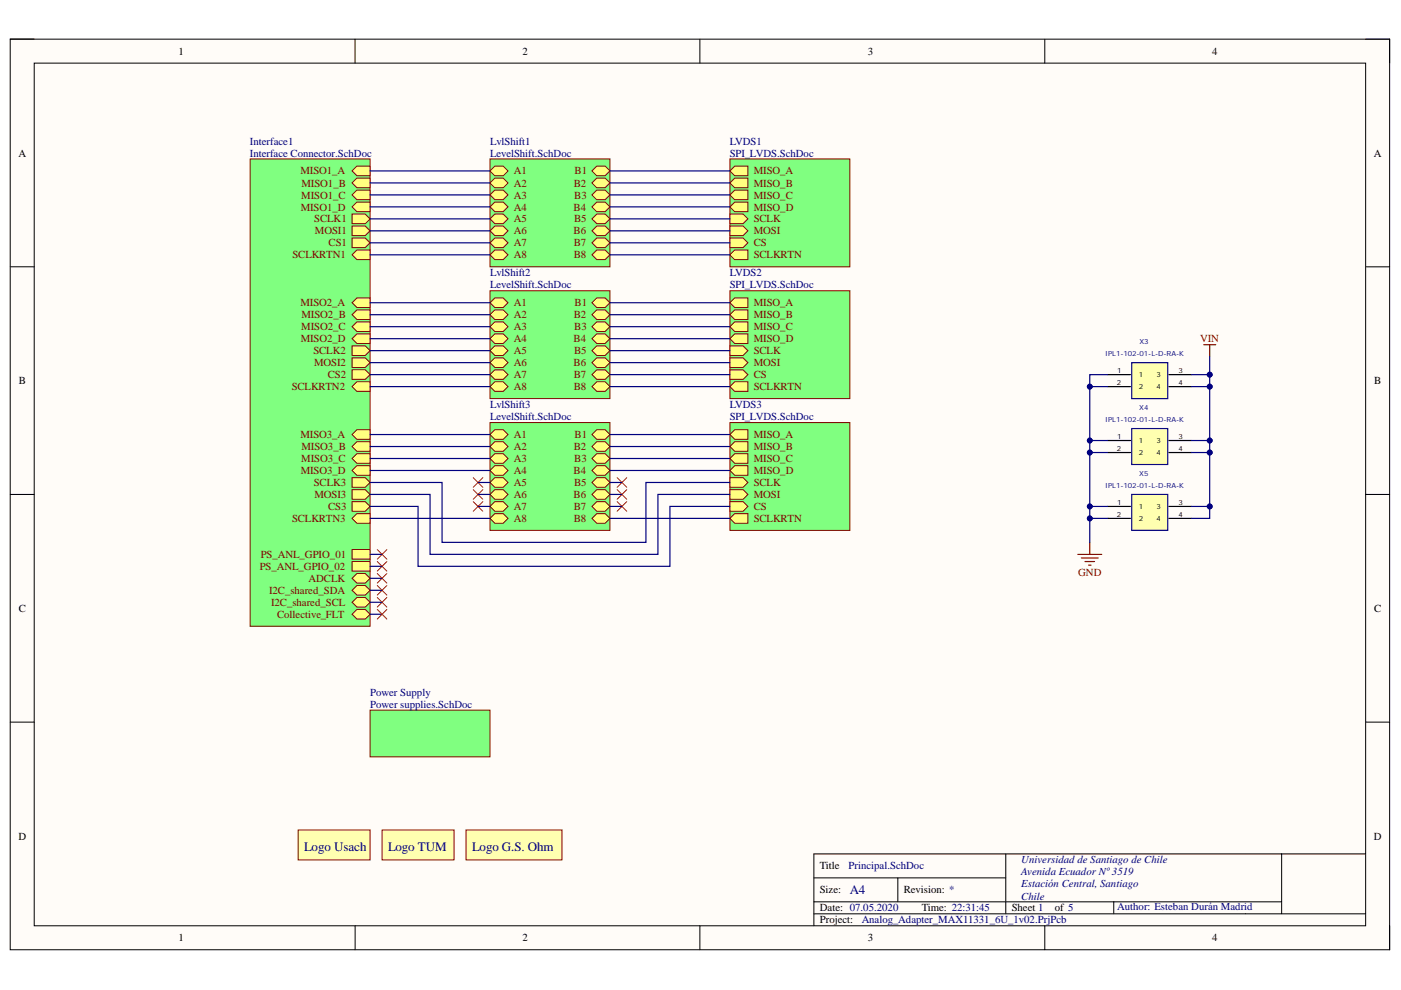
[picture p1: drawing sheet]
<svg xmlns="http://www.w3.org/2000/svg" width="297mm" height="210mm" viewBox="0 0 297 210" stroke-linecap="round" stroke-linejoin="round" font-family="sans-serif">
<path d="M2.2 8.3h292.4v193.1h-292.4z" fill-rule="evenodd" fill="#fffcf8"/>
<path d="M2.2 8.3h292.4v193.1h-292.4z" fill="none" stroke="#000" stroke-width=".21"/>
<path d="M7.3 13.4h282.2v182.9h-282.2z" fill-rule="evenodd" fill="#fffcf8"/>
<g fill="none" stroke="#000" stroke-width=".21">
<path d="M2.2 8.3h5.1M7.3 13.4h282.2v182.9h-282.2zM75.3 8.3v5.1M148.4 8.3v5.1M221.5 8.3v5.1M289.5 8.3h5.1v5.1M2.2 56.6h5.1M289.5 56.6h5.1M2.2 104.8h5.1M289.5 104.8h5.1M2.2 153.1h5.1M289.5 153.1h5.1"/>
<path d="M75.3 196.3v5.1M148.4 196.3v5.1M172.6 186.1h40.6M172.6 193.8h116.9M172.6 191.2h99.1M190.4 186.1v5.1M213.2 181.1v12.7M221.5 196.3v5.1M236.1 191.2v2.6M271.7 181.1v12.7M289.5 181.1h-116.9v15.2M294.6 196.3v5.1"/>
</g>
<path d="M63.2 176h15.3v6.3h-15.3z" fill-rule="evenodd" fill="#ffffb0"/>
<path d="M63.2 176h15.3v6.3h-15.3z" fill="none" stroke="#800000" stroke-width=".21"/>
<path d="M81 176h15.3v6.3h-15.3z" fill-rule="evenodd" fill="#ffffb0"/>
<path d="M81 176h15.3v6.3h-15.3z" fill="none" stroke="#800000" stroke-width=".21"/>
<path d="M98.8 176h20.4v6.3h-20.4z" fill-rule="evenodd" fill="#ffffb0"/>
<path d="M98.8 176h20.4v6.3h-20.4z" fill="none" stroke="#800000" stroke-width=".21"/>
<path d="M78.5 150.6h25.4v9.9h-25.4z" fill-rule="evenodd" fill="#80ff80"/>
<path d="M78.5 150.6h25.4v9.9h-25.4z" fill="none" stroke="#800000" stroke-width=".21"/>
<path d="M53 33.7h25.5v99.1h-25.5z" fill-rule="evenodd" fill="#80ff80"/>
<path d="M53 33.7h25.5v99.1h-25.5z" fill="none" stroke="#800000" stroke-width=".21"/>
<path d="M74.6 66.7l1.1-1h2.8v2h-2.8z" fill-rule="evenodd" fill="#ffff80"/>
<path d="M74.6 66.7l1.1-1h2.8v2h-2.8z" fill="none" stroke="#800000" stroke-width=".21"/>
<path d="M74.6 103.8h2.8l1.1 1-1.1 1.1h-2.8z" fill-rule="evenodd" fill="#ffff80"/>
<path d="M74.6 103.8h2.8l1.1 1-1.1 1.1h-2.8z" fill="none" stroke="#800000" stroke-width=".21"/>
<path d="M74.6 45.4h2.8l1.1 1-1.1 1h-2.8z" fill-rule="evenodd" fill="#ffff80"/>
<path d="M74.6 45.4h2.8l1.1 1-1.1 1h-2.8z" fill="none" stroke="#800000" stroke-width=".21"/>
<path d="M74.6 92.1l1.1-1h2.8v2h-2.8z" fill-rule="evenodd" fill="#ffff80"/>
<path d="M74.6 92.1l1.1-1h2.8v2h-2.8z" fill="none" stroke="#800000" stroke-width=".21"/>
<path d="M74.6 73.3h2.8l1.1 1-1.1 1.1h-2.8z" fill-rule="evenodd" fill="#ffff80"/>
<path d="M74.6 73.3h2.8l1.1 1-1.1 1.1h-2.8z" fill="none" stroke="#800000" stroke-width=".21"/>
<path d="M74.6 50.5h2.8l1.1 1-1.1 1h-2.8z" fill-rule="evenodd" fill="#ffff80"/>
<path d="M74.6 50.5h2.8l1.1 1-1.1 1h-2.8z" fill="none" stroke="#800000" stroke-width=".21"/>
<path d="M74.6 36.2l1.1-1h2.8v2.1h-2.8z" fill-rule="evenodd" fill="#ffff80"/>
<path d="M74.6 36.2l1.1-1h2.8v2.1h-2.8z" fill="none" stroke="#800000" stroke-width=".21"/>
<path d="M74.6 41.3l1.1-1h2.8v2h-2.8z" fill-rule="evenodd" fill="#ffff80"/>
<path d="M74.6 41.3l1.1-1h2.8v2h-2.8z" fill="none" stroke="#800000" stroke-width=".21"/>
<path d="M74.6 69.3l1.1-1.1h2.8v2.1h-2.8z" fill-rule="evenodd" fill="#ffff80"/>
<path d="M74.6 69.3l1.1-1.1h2.8v2.1h-2.8z" fill="none" stroke="#800000" stroke-width=".21"/>
<path d="M74.6 119.1h3.9v2h-3.9z" fill-rule="evenodd" fill="#ffff80"/>
<path d="M74.6 119.1h3.9v2h-3.9z" fill="none" stroke="#800000" stroke-width=".21"/>
<path d="M74.6 47.9h2.8l1.1 1-1.1 1.1h-2.8z" fill-rule="evenodd" fill="#ffff80"/>
<path d="M74.6 47.9h2.8l1.1 1-1.1 1.1h-2.8z" fill="none" stroke="#800000" stroke-width=".21"/>
<path d="M74.6 130.2l1.1-1h1.7l1.1 1-1.1 1.1h-1.7z" fill-rule="evenodd" fill="#ffff80"/>
<path d="M74.6 130.2l1.1-1h1.7l1.1 1-1.1 1.1h-1.7z" fill="none" stroke="#800000" stroke-width=".21"/>
<path d="M74.6 82l1.1-1h2.8v2h-2.8z" fill-rule="evenodd" fill="#ffff80"/>
<path d="M74.6 82l1.1-1h2.8v2h-2.8z" fill="none" stroke="#800000" stroke-width=".21"/>
<path d="M74.6 75.9h2.8l1.1 1-1.1 1h-2.8z" fill-rule="evenodd" fill="#ffff80"/>
<path d="M74.6 75.9h2.8l1.1 1-1.1 1h-2.8z" fill="none" stroke="#800000" stroke-width=".21"/>
<path d="M74.6 109.9l1.1-1h2.8v2h-2.8z" fill-rule="evenodd" fill="#ffff80"/>
<path d="M74.6 109.9l1.1-1h2.8v2h-2.8z" fill="none" stroke="#800000" stroke-width=".21"/>
<path d="M74.6 94.7l1.1-1h2.8v2h-2.8z" fill-rule="evenodd" fill="#ffff80"/>
<path d="M74.6 94.7l1.1-1h2.8v2h-2.8z" fill="none" stroke="#800000" stroke-width=".21"/>
<path d="M74.6 78.4h2.8l1.1 1-1.1 1h-2.8z" fill-rule="evenodd" fill="#ffff80"/>
<path d="M74.6 78.4h2.8l1.1 1-1.1 1h-2.8z" fill="none" stroke="#800000" stroke-width=".21"/>
<path d="M74.6 54l1.1-1h2.8v2h-2.8z" fill-rule="evenodd" fill="#ffff80"/>
<path d="M74.6 54l1.1-1h2.8v2h-2.8z" fill="none" stroke="#800000" stroke-width=".21"/>
<path d="M74.6 122.6l1.1-1h1.7l1.1 1-1.1 1h-1.7z" fill-rule="evenodd" fill="#ffff80"/>
<path d="M74.6 122.6l1.1-1h1.7l1.1 1-1.1 1h-1.7z" fill="none" stroke="#800000" stroke-width=".21"/>
<path d="M74.6 43.9l1.1-1.1h2.8v2.1h-2.8z" fill-rule="evenodd" fill="#ffff80"/>
<path d="M74.6 43.9l1.1-1.1h2.8v2.1h-2.8z" fill="none" stroke="#800000" stroke-width=".21"/>
<path d="M74.6 106.4h2.8l1.1 1-1.1 1h-2.8z" fill-rule="evenodd" fill="#ffff80"/>
<path d="M74.6 106.4h2.8l1.1 1-1.1 1h-2.8z" fill="none" stroke="#800000" stroke-width=".21"/>
<path d="M74.6 99.8l1.1-1.1h2.8v2.1h-2.8z" fill-rule="evenodd" fill="#ffff80"/>
<path d="M74.6 99.8l1.1-1.1h2.8v2.1h-2.8z" fill="none" stroke="#800000" stroke-width=".21"/>
<path d="M74.6 97.2l1.1-1h2.8v2h-2.8z" fill-rule="evenodd" fill="#ffff80"/>
<path d="M74.6 97.2l1.1-1h2.8v2h-2.8z" fill="none" stroke="#800000" stroke-width=".21"/>
<path d="M74.6 38.8l1.1-1h2.8v2h-2.8z" fill-rule="evenodd" fill="#ffff80"/>
<path d="M74.6 38.8l1.1-1h2.8v2h-2.8z" fill="none" stroke="#800000" stroke-width=".21"/>
<path d="M74.6 64.2l1.1-1h2.8v2h-2.8z" fill-rule="evenodd" fill="#ffff80"/>
<path d="M74.6 64.2l1.1-1h2.8v2h-2.8z" fill="none" stroke="#800000" stroke-width=".21"/>
<path d="M74.6 71.8l1.1-1h2.8v2h-2.8z" fill-rule="evenodd" fill="#ffff80"/>
<path d="M74.6 71.8l1.1-1h2.8v2h-2.8z" fill="none" stroke="#800000" stroke-width=".21"/>
<path d="M74.6 125.2l1.1-1.1h1.7l1.1 1.1-1.1 1h-1.7z" fill-rule="evenodd" fill="#ffff80"/>
<path d="M74.6 125.2l1.1-1.1h1.7l1.1 1.1-1.1 1h-1.7z" fill="none" stroke="#800000" stroke-width=".21"/>
<path d="M74.6 116.5h3.9v2.1h-3.9z" fill-rule="evenodd" fill="#ffff80"/>
<path d="M74.6 116.5h3.9v2.1h-3.9z" fill="none" stroke="#800000" stroke-width=".21"/>
<path d="M74.6 101.3h2.8l1.1 1-1.1 1h-2.8z" fill-rule="evenodd" fill="#ffff80"/>
<path d="M74.6 101.3h2.8l1.1 1-1.1 1h-2.8z" fill="none" stroke="#800000" stroke-width=".21"/>
<path d="M74.6 127.7l1.1-1h1.7l1.1 1-1.1 1h-1.7z" fill-rule="evenodd" fill="#ffff80"/>
<path d="M74.6 127.7l1.1-1h1.7l1.1 1-1.1 1h-1.7z" fill="none" stroke="#800000" stroke-width=".21"/>
<path d="M103.9 33.7h25.4v22.9h-25.4z" fill-rule="evenodd" fill="#80ff80"/>
<path d="M103.9 33.7h25.4v22.9h-25.4z" fill="none" stroke="#800000" stroke-width=".21"/>
<path d="M125.5 38.8l1-1h1.8l1 1-1 1h-1.8z" fill-rule="evenodd" fill="#ffff80"/>
<path d="M125.5 38.8l1-1h1.8l1 1-1 1h-1.8z" fill="none" stroke="#800000" stroke-width=".21"/>
<path d="M125.5 43.9l1-1.1h1.8l1 1.1-1 1h-1.8z" fill-rule="evenodd" fill="#ffff80"/>
<path d="M125.5 43.9l1-1.1h1.8l1 1.1-1 1h-1.8z" fill="none" stroke="#800000" stroke-width=".21"/>
<path d="M104.9 47.9h1.8l1 1-1 1.1h-1.8l-1-1.1z" fill-rule="evenodd" fill="#ffff80"/>
<path d="M104.9 47.9h1.8l1 1-1 1.1h-1.8l-1-1.1z" fill="none" stroke="#800000" stroke-width=".21"/>
<path d="M126.5 50.5h1.8l1 1-1 1h-1.8l-1-1z" fill-rule="evenodd" fill="#ffff80"/>
<path d="M126.5 50.5h1.8l1 1-1 1h-1.8l-1-1z" fill="none" stroke="#800000" stroke-width=".21"/>
<path d="M125.5 41.3l1-1h1.8l1 1-1 1h-1.8z" fill-rule="evenodd" fill="#ffff80"/>
<path d="M125.5 41.3l1-1h1.8l1 1-1 1h-1.8z" fill="none" stroke="#800000" stroke-width=".21"/>
<path d="M103.9 38.8l1-1h1.8l1 1-1 1h-1.8z" fill-rule="evenodd" fill="#ffff80"/>
<path d="M103.9 38.8l1-1h1.8l1 1-1 1h-1.8z" fill="none" stroke="#800000" stroke-width=".21"/>
<path d="M126.5 47.9h1.8l1 1-1 1.1h-1.8l-1-1.1z" fill-rule="evenodd" fill="#ffff80"/>
<path d="M126.5 47.9h1.8l1 1-1 1.1h-1.8l-1-1.1z" fill="none" stroke="#800000" stroke-width=".21"/>
<path d="M126.5 45.4h1.8l1 1-1 1h-1.8l-1-1z" fill-rule="evenodd" fill="#ffff80"/>
<path d="M126.5 45.4h1.8l1 1-1 1h-1.8l-1-1z" fill="none" stroke="#800000" stroke-width=".21"/>
<path d="M103.9 41.3l1-1h1.8l1 1-1 1h-1.8z" fill-rule="evenodd" fill="#ffff80"/>
<path d="M103.9 41.3l1-1h1.8l1 1-1 1h-1.8z" fill="none" stroke="#800000" stroke-width=".21"/>
<path d="M103.9 36.2l1-1h1.8l1 1-1 1.1h-1.8z" fill-rule="evenodd" fill="#ffff80"/>
<path d="M103.9 36.2l1-1h1.8l1 1-1 1.1h-1.8z" fill="none" stroke="#800000" stroke-width=".21"/>
<path d="M104.9 50.5h1.8l1 1-1 1h-1.8l-1-1z" fill-rule="evenodd" fill="#ffff80"/>
<path d="M104.9 50.5h1.8l1 1-1 1h-1.8l-1-1z" fill="none" stroke="#800000" stroke-width=".21"/>
<path d="M103.9 43.9l1-1.1h1.8l1 1.1-1 1h-1.8z" fill-rule="evenodd" fill="#ffff80"/>
<path d="M103.9 43.9l1-1.1h1.8l1 1.1-1 1h-1.8z" fill="none" stroke="#800000" stroke-width=".21"/>
<path d="M126.5 53h1.8l1 1-1 1h-1.8l-1-1z" fill-rule="evenodd" fill="#ffff80"/>
<path d="M126.5 53h1.8l1 1-1 1h-1.8l-1-1z" fill="none" stroke="#800000" stroke-width=".21"/>
<path d="M104.9 53h1.8l1 1-1 1h-1.8l-1-1z" fill-rule="evenodd" fill="#ffff80"/>
<path d="M104.9 53h1.8l1 1-1 1h-1.8l-1-1z" fill="none" stroke="#800000" stroke-width=".21"/>
<path d="M104.9 45.4h1.8l1 1-1 1h-1.8l-1-1z" fill-rule="evenodd" fill="#ffff80"/>
<path d="M104.9 45.4h1.8l1 1-1 1h-1.8l-1-1z" fill="none" stroke="#800000" stroke-width=".21"/>
<path d="M125.5 36.2l1-1h1.8l1 1-1 1.1h-1.8z" fill-rule="evenodd" fill="#ffff80"/>
<path d="M125.5 36.2l1-1h1.8l1 1-1 1.1h-1.8z" fill="none" stroke="#800000" stroke-width=".21"/>
<path d="M103.9 61.6h25.4v22.9h-25.4z" fill-rule="evenodd" fill="#80ff80"/>
<path d="M103.9 61.6h25.4v22.9h-25.4z" fill="none" stroke="#800000" stroke-width=".21"/>
<path d="M125.5 66.7l1-1h1.8l1 1-1 1h-1.8z" fill-rule="evenodd" fill="#ffff80"/>
<path d="M125.5 66.7l1-1h1.8l1 1-1 1h-1.8z" fill="none" stroke="#800000" stroke-width=".21"/>
<path d="M125.5 71.8l1-1h1.8l1 1-1 1h-1.8z" fill-rule="evenodd" fill="#ffff80"/>
<path d="M125.5 71.8l1-1h1.8l1 1-1 1h-1.8z" fill="none" stroke="#800000" stroke-width=".21"/>
<path d="M103.9 76.9l1-1h1.8l1 1-1 1h-1.8z" fill-rule="evenodd" fill="#ffff80"/>
<path d="M103.9 76.9l1-1h1.8l1 1-1 1h-1.8z" fill="none" stroke="#800000" stroke-width=".21"/>
<path d="M125.5 79.4l1-1h1.8l1 1-1 1h-1.8z" fill-rule="evenodd" fill="#ffff80"/>
<path d="M125.5 79.4l1-1h1.8l1 1-1 1h-1.8z" fill="none" stroke="#800000" stroke-width=".21"/>
<path d="M125.5 69.3l1-1h1.8l1 1-1 1h-1.8z" fill-rule="evenodd" fill="#ffff80"/>
<path d="M125.5 69.3l1-1h1.8l1 1-1 1h-1.8z" fill="none" stroke="#800000" stroke-width=".21"/>
<path d="M103.9 66.7l1-1h1.8l1 1-1 1h-1.8z" fill-rule="evenodd" fill="#ffff80"/>
<path d="M103.9 66.7l1-1h1.8l1 1-1 1h-1.8z" fill="none" stroke="#800000" stroke-width=".21"/>
<path d="M125.5 76.9l1-1h1.8l1 1-1 1h-1.8z" fill-rule="evenodd" fill="#ffff80"/>
<path d="M125.5 76.9l1-1h1.8l1 1-1 1h-1.8z" fill="none" stroke="#800000" stroke-width=".21"/>
<path d="M125.5 74.3l1-1h1.8l1 1-1 1.1h-1.8z" fill-rule="evenodd" fill="#ffff80"/>
<path d="M125.5 74.3l1-1h1.8l1 1-1 1.1h-1.8z" fill="none" stroke="#800000" stroke-width=".21"/>
<path d="M103.9 69.3l1-1h1.8l1 1-1 1h-1.8z" fill-rule="evenodd" fill="#ffff80"/>
<path d="M103.9 69.3l1-1h1.8l1 1-1 1h-1.8z" fill="none" stroke="#800000" stroke-width=".21"/>
<path d="M103.9 64.2l1-1h1.8l1 1-1 1h-1.8z" fill-rule="evenodd" fill="#ffff80"/>
<path d="M103.9 64.2l1-1h1.8l1 1-1 1h-1.8z" fill="none" stroke="#800000" stroke-width=".21"/>
<path d="M103.9 79.4l1-1h1.8l1 1-1 1h-1.8z" fill-rule="evenodd" fill="#ffff80"/>
<path d="M103.9 79.4l1-1h1.8l1 1-1 1h-1.8z" fill="none" stroke="#800000" stroke-width=".21"/>
<path d="M103.9 71.8l1-1h1.8l1 1-1 1h-1.8z" fill-rule="evenodd" fill="#ffff80"/>
<path d="M103.9 71.8l1-1h1.8l1 1-1 1h-1.8z" fill="none" stroke="#800000" stroke-width=".21"/>
<path d="M125.5 82l1-1h1.8l1 1-1 1h-1.8z" fill-rule="evenodd" fill="#ffff80"/>
<path d="M125.5 82l1-1h1.8l1 1-1 1h-1.8z" fill="none" stroke="#800000" stroke-width=".21"/>
<path d="M103.9 82l1-1h1.8l1 1-1 1h-1.8z" fill-rule="evenodd" fill="#ffff80"/>
<path d="M103.9 82l1-1h1.8l1 1-1 1h-1.8z" fill="none" stroke="#800000" stroke-width=".21"/>
<path d="M103.9 74.3l1-1h1.8l1 1-1 1.1h-1.8z" fill-rule="evenodd" fill="#ffff80"/>
<path d="M103.9 74.3l1-1h1.8l1 1-1 1.1h-1.8z" fill="none" stroke="#800000" stroke-width=".21"/>
<path d="M125.5 64.2l1-1h1.8l1 1-1 1h-1.8z" fill-rule="evenodd" fill="#ffff80"/>
<path d="M125.5 64.2l1-1h1.8l1 1-1 1h-1.8z" fill="none" stroke="#800000" stroke-width=".21"/>
<path d="M103.9 89.6h25.4v22.9h-25.4z" fill-rule="evenodd" fill="#80ff80"/>
<path d="M103.9 89.6h25.4v22.9h-25.4z" fill="none" stroke="#800000" stroke-width=".21"/>
<path d="M126.5 93.7h1.8l1 1-1 1h-1.8l-1-1z" fill-rule="evenodd" fill="#ffff80"/>
<path d="M126.5 93.7h1.8l1 1-1 1h-1.8l-1-1z" fill="none" stroke="#800000" stroke-width=".21"/>
<path d="M126.5 98.7h1.8l1 1.1-1 1h-1.8l-1-1z" fill-rule="evenodd" fill="#ffff80"/>
<path d="M126.5 98.7h1.8l1 1.1-1 1h-1.8l-1-1z" fill="none" stroke="#800000" stroke-width=".21"/>
<path d="M103.9 104.8l1-1h1.8l1 1-1 1.1h-1.8z" fill-rule="evenodd" fill="#ffff80"/>
<path d="M103.9 104.8l1-1h1.8l1 1-1 1.1h-1.8z" fill="none" stroke="#800000" stroke-width=".21"/>
<path d="M125.5 107.4l1-1h1.8l1 1-1 1h-1.8z" fill-rule="evenodd" fill="#ffff80"/>
<path d="M125.5 107.4l1-1h1.8l1 1-1 1h-1.8z" fill="none" stroke="#800000" stroke-width=".21"/>
<path d="M126.5 96.2h1.8l1 1-1 1h-1.8l-1-1z" fill-rule="evenodd" fill="#ffff80"/>
<path d="M126.5 96.2h1.8l1 1-1 1h-1.8l-1-1z" fill="none" stroke="#800000" stroke-width=".21"/>
<path d="M104.9 93.7h1.8l1 1-1 1h-1.8l-1-1z" fill-rule="evenodd" fill="#ffff80"/>
<path d="M104.9 93.7h1.8l1 1-1 1h-1.8l-1-1z" fill="none" stroke="#800000" stroke-width=".21"/>
<path d="M125.5 104.8l1-1h1.8l1 1-1 1.1h-1.8z" fill-rule="evenodd" fill="#ffff80"/>
<path d="M125.5 104.8l1-1h1.8l1 1-1 1.1h-1.8z" fill="none" stroke="#800000" stroke-width=".21"/>
<path d="M126.5 101.3h1.8l1 1-1 1h-1.8l-1-1z" fill-rule="evenodd" fill="#ffff80"/>
<path d="M126.5 101.3h1.8l1 1-1 1h-1.8l-1-1z" fill="none" stroke="#800000" stroke-width=".21"/>
<path d="M104.9 96.2h1.8l1 1-1 1h-1.8l-1-1z" fill-rule="evenodd" fill="#ffff80"/>
<path d="M104.9 96.2h1.8l1 1-1 1h-1.8l-1-1z" fill="none" stroke="#800000" stroke-width=".21"/>
<path d="M104.9 91.1h1.8l1 1-1 1h-1.8l-1-1z" fill-rule="evenodd" fill="#ffff80"/>
<path d="M104.9 91.1h1.8l1 1-1 1h-1.8l-1-1z" fill="none" stroke="#800000" stroke-width=".21"/>
<path d="M103.9 107.4l1-1h1.8l1 1-1 1h-1.8z" fill-rule="evenodd" fill="#ffff80"/>
<path d="M103.9 107.4l1-1h1.8l1 1-1 1h-1.8z" fill="none" stroke="#800000" stroke-width=".21"/>
<path d="M104.9 98.7h1.8l1 1.1-1 1h-1.8l-1-1z" fill-rule="evenodd" fill="#ffff80"/>
<path d="M104.9 98.7h1.8l1 1.1-1 1h-1.8l-1-1z" fill="none" stroke="#800000" stroke-width=".21"/>
<path d="M125.5 109.9l1-1h1.8l1 1-1 1h-1.8z" fill-rule="evenodd" fill="#ffff80"/>
<path d="M125.5 109.9l1-1h1.8l1 1-1 1h-1.8z" fill="none" stroke="#800000" stroke-width=".21"/>
<path d="M103.9 109.9l1-1h1.8l1 1-1 1h-1.8z" fill-rule="evenodd" fill="#ffff80"/>
<path d="M103.9 109.9l1-1h1.8l1 1-1 1h-1.8z" fill="none" stroke="#800000" stroke-width=".21"/>
<path d="M104.9 101.3h1.8l1 1-1 1h-1.8l-1-1z" fill-rule="evenodd" fill="#ffff80"/>
<path d="M104.9 101.3h1.8l1 1-1 1h-1.8l-1-1z" fill="none" stroke="#800000" stroke-width=".21"/>
<path d="M126.5 91.1h1.8l1 1-1 1h-1.8l-1-1z" fill-rule="evenodd" fill="#ffff80"/>
<path d="M126.5 91.1h1.8l1 1-1 1h-1.8l-1-1z" fill="none" stroke="#800000" stroke-width=".21"/>
<path d="M154.8 33.7h25.4v22.9h-25.4z" fill-rule="evenodd" fill="#80ff80"/>
<path d="M154.8 33.7h25.4v22.9h-25.4z" fill="none" stroke="#800000" stroke-width=".21"/>
<path d="M155.8 53h2.8v2h-2.8l-1-1z" fill-rule="evenodd" fill="#ffff80"/>
<path d="M155.8 53h2.8v2h-2.8l-1-1z" fill="none" stroke="#800000" stroke-width=".21"/>
<path d="M154.8 47.9h2.8l1 1-1 1.1h-2.8z" fill-rule="evenodd" fill="#ffff80"/>
<path d="M154.8 47.9h2.8l1 1-1 1.1h-2.8z" fill="none" stroke="#800000" stroke-width=".21"/>
<path d="M154.8 41.3l1-1h2.8v2h-2.8z" fill-rule="evenodd" fill="#ffff80"/>
<path d="M154.8 41.3l1-1h2.8v2h-2.8z" fill="none" stroke="#800000" stroke-width=".21"/>
<path d="M154.8 36.2l1-1h2.8v2.1h-2.8z" fill-rule="evenodd" fill="#ffff80"/>
<path d="M154.8 36.2l1-1h2.8v2.1h-2.8z" fill="none" stroke="#800000" stroke-width=".21"/>
<path d="M154.8 43.9l1-1.1h2.8v2.1h-2.8z" fill-rule="evenodd" fill="#ffff80"/>
<path d="M154.8 43.9l1-1.1h2.8v2.1h-2.8z" fill="none" stroke="#800000" stroke-width=".21"/>
<path d="M154.8 38.8l1-1h2.8v2h-2.8z" fill-rule="evenodd" fill="#ffff80"/>
<path d="M154.8 38.8l1-1h2.8v2h-2.8z" fill="none" stroke="#800000" stroke-width=".21"/>
<path d="M154.8 45.4h2.8l1 1-1 1h-2.8z" fill-rule="evenodd" fill="#ffff80"/>
<path d="M154.8 45.4h2.8l1 1-1 1h-2.8z" fill="none" stroke="#800000" stroke-width=".21"/>
<path d="M154.8 50.5h2.8l1 1-1 1h-2.8z" fill-rule="evenodd" fill="#ffff80"/>
<path d="M154.8 50.5h2.8l1 1-1 1h-2.8z" fill="none" stroke="#800000" stroke-width=".21"/>
<path d="M154.8 61.6h25.4v22.9h-25.4z" fill-rule="evenodd" fill="#80ff80"/>
<path d="M154.8 61.6h25.4v22.9h-25.4z" fill="none" stroke="#800000" stroke-width=".21"/>
<path d="M154.8 82l1-1h2.8v2h-2.8z" fill-rule="evenodd" fill="#ffff80"/>
<path d="M154.8 82l1-1h2.8v2h-2.8z" fill="none" stroke="#800000" stroke-width=".21"/>
<path d="M154.8 75.9h2.8l1 1-1 1h-2.8z" fill-rule="evenodd" fill="#ffff80"/>
<path d="M154.8 75.9h2.8l1 1-1 1h-2.8z" fill="none" stroke="#800000" stroke-width=".21"/>
<path d="M154.8 69.3l1-1h2.8v2h-2.8z" fill-rule="evenodd" fill="#ffff80"/>
<path d="M154.8 69.3l1-1h2.8v2h-2.8z" fill="none" stroke="#800000" stroke-width=".21"/>
<path d="M154.8 64.2l1-1h2.8v2h-2.8z" fill-rule="evenodd" fill="#ffff80"/>
<path d="M154.8 64.2l1-1h2.8v2h-2.8z" fill="none" stroke="#800000" stroke-width=".21"/>
<path d="M154.8 71.8l1-1h2.8v2h-2.8z" fill-rule="evenodd" fill="#ffff80"/>
<path d="M154.8 71.8l1-1h2.8v2h-2.8z" fill="none" stroke="#800000" stroke-width=".21"/>
<path d="M154.8 66.7l1-1h2.8v2h-2.8z" fill-rule="evenodd" fill="#ffff80"/>
<path d="M154.8 66.7l1-1h2.8v2h-2.8z" fill="none" stroke="#800000" stroke-width=".21"/>
<path d="M154.8 73.3h2.8l1 1-1 1.1h-2.8z" fill-rule="evenodd" fill="#ffff80"/>
<path d="M154.8 73.3h2.8l1 1-1 1.1h-2.8z" fill="none" stroke="#800000" stroke-width=".21"/>
<path d="M154.8 78.4h2.8l1 1-1 1h-2.8z" fill-rule="evenodd" fill="#ffff80"/>
<path d="M154.8 78.4h2.8l1 1-1 1h-2.8z" fill="none" stroke="#800000" stroke-width=".21"/>
<path d="M154.8 89.6h25.4v22.9h-25.4z" fill-rule="evenodd" fill="#80ff80"/>
<path d="M154.8 89.6h25.4v22.9h-25.4z" fill="none" stroke="#800000" stroke-width=".21"/>
<path d="M154.8 109.9l1-1h2.8v2h-2.8z" fill-rule="evenodd" fill="#ffff80"/>
<path d="M154.8 109.9l1-1h2.8v2h-2.8z" fill="none" stroke="#800000" stroke-width=".21"/>
<path d="M154.8 103.8h2.8l1 1-1 1.1h-2.8z" fill-rule="evenodd" fill="#ffff80"/>
<path d="M154.8 103.8h2.8l1 1-1 1.1h-2.8z" fill="none" stroke="#800000" stroke-width=".21"/>
<path d="M155.8 96.2h2.8v2h-2.8l-1-1z" fill-rule="evenodd" fill="#ffff80"/>
<path d="M155.8 96.2h2.8v2h-2.8l-1-1z" fill="none" stroke="#800000" stroke-width=".21"/>
<path d="M155.8 91.1h2.8v2h-2.8l-1-1z" fill-rule="evenodd" fill="#ffff80"/>
<path d="M155.8 91.1h2.8v2h-2.8l-1-1z" fill="none" stroke="#800000" stroke-width=".21"/>
<path d="M155.8 98.7h2.8v2.1h-2.8l-1-1z" fill-rule="evenodd" fill="#ffff80"/>
<path d="M155.8 98.7h2.8v2.1h-2.8l-1-1z" fill="none" stroke="#800000" stroke-width=".21"/>
<path d="M155.8 93.7h2.8v2h-2.8l-1-1z" fill-rule="evenodd" fill="#ffff80"/>
<path d="M155.8 93.7h2.8v2h-2.8l-1-1z" fill="none" stroke="#800000" stroke-width=".21"/>
<path d="M154.8 101.3h2.8l1 1-1 1h-2.8z" fill-rule="evenodd" fill="#ffff80"/>
<path d="M154.8 101.3h2.8l1 1-1 1h-2.8z" fill="none" stroke="#800000" stroke-width=".21"/>
<path d="M154.8 106.4h2.8l1 1-1 1h-2.8z" fill-rule="evenodd" fill="#ffff80"/>
<path d="M154.8 106.4h2.8l1 1-1 1h-2.8z" fill="none" stroke="#800000" stroke-width=".21"/>
<g fill="none" stroke="#000080" stroke-width=".25">
<path d="M78.5 36.2h25.4M78.5 38.8h25.4M129.3 36.2h25.5M129.3 38.8h25.5M78.5 54h25.4M78.5 51.5h25.4M78.5 48.9h25.4M78.5 46.4h25.4M78.5 43.9h25.4M78.5 41.3h25.4M129.3 54h25.5M129.3 51.5h25.5"/>
<path d="M129.3 48.9h25.5M129.3 46.4h25.5M129.3 43.9h25.5M129.3 41.3h25.5M78.5 64.2h25.4M78.5 79.4h25.4M78.5 76.9h25.4M78.5 74.3h25.4M78.5 71.8h25.4M78.5 69.3h25.4M78.5 66.7h25.4M129.3 64.2h25.5"/>
<path d="M129.3 79.4h25.5M129.3 76.9h25.5M129.3 74.3h25.5M129.3 71.8h25.5M129.3 69.3h25.5M129.3 66.7h25.5M78.5 82h25.4M78.5 92.1h25.4M78.5 99.8h25.4M78.5 97.2h25.4M78.5 94.7h25.4M129.3 82h25.5"/>
<path d="M129.3 92.1h25.5M129.3 99.8h25.5M129.3 97.2h25.5M129.3 94.7h25.5M78.5 102.3h15.2v12.7h43.3v-12.7h17.8M78.5 104.8h12.7v12.7h48.3v-12.7h15.3M78.5 107.4h10.1v12.7h53.4v-12.7h12.8M78.5 117.5h2.5M78.5 109.9h25.4M101.3 107.4h2.6M101.3 104.8h2.6M101.3 102.3h2.6"/>
<path d="M129.3 107.4h2.6M129.3 104.8h2.6M129.3 102.3h2.6M129.3 109.9h25.5M78.5 130.2h2.5M78.5 127.7h2.5M78.5 125.2h2.5M78.5 122.6h2.5M78.5 120.1h2.5"/>
</g>
<g fill="none" stroke="#f00" stroke-width=".21">
<path d="M80 119.1l2 2M80 116.5l2 2.1M82 119.1l-2 2M82 116.5l-2 2.1M100.3 101.3l2.1 2M100.3 103.8l2.1 2.1M100.3 106.4l2.1 2M102.4 101.3l-2.1 2M102.4 103.8l-2.1 2.1M102.4 106.4l-2.1 2M130.8 106.4l2.1 2M130.8 103.8l2.1 2.1"/>
<path d="M130.8 101.3l2.1 2M132.9 106.4l-2.1 2M132.9 103.8l-2.1 2.1M132.9 101.3l-2.1 2M80 129.2l2 2.1M80 126.7l2 2M80 124.1l2 2.1M80 121.6l2 2M82 129.2l-2 2.1M82 126.7l-2 2M82 124.1l-2 2.1M82 121.6l-2 2"/>
</g>
<path d="M239.9 76.9h7.7v7.6h-7.7z" fill-rule="evenodd" fill="#ffffb0"/>
<path d="M239.9 76.9h7.7v7.6h-7.7z" fill="none" stroke="#0c0087" stroke-width=".25"/>
<path d="M234.9 79.4h4.8M247.8 79.4h4.9M234.9 82h4.8M247.8 82h4.9" fill="none" stroke="#000" stroke-width=".25"/>
<path d="M239.9 90.9h7.7v7.6h-7.7z" fill-rule="evenodd" fill="#ffffb0"/>
<path d="M239.9 90.9h7.7v7.6h-7.7z" fill="none" stroke="#0c0087" stroke-width=".25"/>
<path d="M234.9 93.4h4.8M234.9 95.9h4.8M247.8 93.4h4.9M247.8 95.9h4.9" fill="none" stroke="#000" stroke-width=".25"/>
<path d="M239.9 104.8h7.7v7.7h-7.7z" fill-rule="evenodd" fill="#ffffb0"/>
<path d="M239.9 104.8h7.7v7.7h-7.7z" fill="none" stroke="#0c0087" stroke-width=".25"/>
<path d="M234.9 107.4h4.8M234.9 109.9h4.8M247.8 107.4h4.9M247.8 109.9h4.9" fill="none" stroke="#000" stroke-width=".25"/>
<path d="M255.2 73.1h2.6M256.5 73.1v2.5M228.5 117.5h5.1M229.3 118.3h3.5M230 119.1h2.1M230.8 119.8h.5M231.1 115v2.5" fill="none" stroke="#800000" stroke-width=".25"/>
<path d="M234.9 79.4h-3.8v35.6" fill="none" stroke="#000080" stroke-width=".25"/>
<circle cx="231" cy="82" r=".51" fill="#000080"/>
<circle cx="231" cy="82" r=".51" fill="none" stroke="#000080" stroke-width=".21"/>
<circle cx="231" cy="93.4" r=".51" fill="#000080"/>
<circle cx="231" cy="93.4" r=".51" fill="none" stroke="#000080" stroke-width=".21"/>
<circle cx="231" cy="95.9" r=".51" fill="#000080"/>
<circle cx="231" cy="95.9" r=".51" fill="none" stroke="#000080" stroke-width=".21"/>
<circle cx="231.1" cy="107.4" r=".51" fill="#000080"/>
<circle cx="231.1" cy="107.4" r=".51" fill="none" stroke="#000080" stroke-width=".21"/>
<circle cx="231.1" cy="109.9" r=".51" fill="#000080"/>
<circle cx="231.1" cy="109.9" r=".51" fill="none" stroke="#000080" stroke-width=".21"/>
<path d="M256.5 75.6v34.3h-3.8" fill="none" stroke="#000080" stroke-width=".25"/>
<circle cx="256.5" cy="107.4" r=".51" fill="#000080"/>
<circle cx="256.5" cy="107.4" r=".51" fill="none" stroke="#000080" stroke-width=".21"/>
<circle cx="256.5" cy="95.9" r=".51" fill="#000080"/>
<circle cx="256.5" cy="95.9" r=".51" fill="none" stroke="#000080" stroke-width=".21"/>
<circle cx="256.5" cy="93.4" r=".51" fill="#000080"/>
<circle cx="256.5" cy="93.4" r=".51" fill="none" stroke="#000080" stroke-width=".21"/>
<circle cx="256.5" cy="82" r=".51" fill="#000080"/>
<circle cx="256.5" cy="82" r=".51" fill="none" stroke="#000080" stroke-width=".21"/>
<circle cx="256.5" cy="79.4" r=".51" fill="#000080"/>
<circle cx="256.5" cy="79.4" r=".51" fill="none" stroke="#000080" stroke-width=".21"/>
<path d="M231.1 109.9h3.8" fill="none" stroke="#000080" stroke-width=".25"/>
<circle cx="231.1" cy="109.9" r=".51" fill="#000080"/>
<circle cx="231.1" cy="109.9" r=".51" fill="none" stroke="#000080" stroke-width=".21"/>
<path d="M231.1 107.4h3.8" fill="none" stroke="#000080" stroke-width=".25"/>
<circle cx="231.1" cy="107.4" r=".51" fill="#000080"/>
<circle cx="231.1" cy="107.4" r=".51" fill="none" stroke="#000080" stroke-width=".21"/>
<path d="M231.1 95.9h3.8" fill="none" stroke="#000080" stroke-width=".25"/>
<circle cx="231" cy="95.9" r=".51" fill="#000080"/>
<circle cx="231" cy="95.9" r=".51" fill="none" stroke="#000080" stroke-width=".21"/>
<path d="M231.1 93.4h3.8" fill="none" stroke="#000080" stroke-width=".25"/>
<circle cx="231" cy="93.4" r=".51" fill="#000080"/>
<circle cx="231" cy="93.4" r=".51" fill="none" stroke="#000080" stroke-width=".21"/>
<path d="M231.1 82h3.8" fill="none" stroke="#000080" stroke-width=".25"/>
<circle cx="231" cy="82" r=".51" fill="#000080"/>
<circle cx="231" cy="82" r=".51" fill="none" stroke="#000080" stroke-width=".21"/>
<path d="M252.7 79.4h3.8" fill="none" stroke="#000080" stroke-width=".25"/>
<circle cx="256.5" cy="79.4" r=".51" fill="#000080"/>
<circle cx="256.5" cy="79.4" r=".51" fill="none" stroke="#000080" stroke-width=".21"/>
<path d="M252.7 82h3.8" fill="none" stroke="#000080" stroke-width=".25"/>
<circle cx="256.5" cy="82" r=".51" fill="#000080"/>
<circle cx="256.5" cy="82" r=".51" fill="none" stroke="#000080" stroke-width=".21"/>
<path d="M252.7 93.4h3.8" fill="none" stroke="#000080" stroke-width=".25"/>
<circle cx="256.5" cy="93.4" r=".51" fill="#000080"/>
<circle cx="256.5" cy="93.4" r=".51" fill="none" stroke="#000080" stroke-width=".21"/>
<path d="M252.7 95.9h3.8" fill="none" stroke="#000080" stroke-width=".25"/>
<circle cx="256.5" cy="95.9" r=".51" fill="#000080"/>
<circle cx="256.5" cy="95.9" r=".51" fill="none" stroke="#000080" stroke-width=".21"/>
<path d="M252.7 107.4h3.8" fill="none" stroke="#000080" stroke-width=".25"/>
<circle cx="256.5" cy="107.4" r=".51" fill="#000080"/>
<circle cx="256.5" cy="107.4" r=".51" fill="none" stroke="#000080" stroke-width=".21"/>
<g font-size="2.7" fill="#000080">
<text x="64.5" y="180.5">Logo Usach</text>
<text x="82.3" y="180.5">Logo TUM</text>
<text x="100.1" y="180.5">Logo G.S. Ohm</text>
<text x="180.2" y="189.6">A4</text>
</g>
<g font-size="2.3">
<text x="37.9" y="11.6">1</text>
<text x="110.8" y="11.6">2</text>
<text x="184" y="11.6">3</text>
<text x="257" y="11.6">4</text>
<text x="3.9" y="33.2">A</text>
<text x="291.2" y="33.2">A</text>
<text x="4" y="81.4">B</text>
<text x="291.4" y="81.4">B</text>
<text x="4" y="129.7">C</text>
<text x="291.3" y="129.7">C</text>
<text x="3.9" y="178">D</text>
<text x="291.3" y="178">D</text>
<text x="173.8" y="184.3">Title</text>
<text x="173.8" y="189.4">Size:</text>
<text x="191.6" y="189.4">Revision: *</text>
<text x="173.8" y="193.3">Date: 07.05.2020</text>
<text x="173.8" y="195.8">Project:</text>
<text x="195.4" y="193.3">Time: 22:31:45</text>
<text x="214.5" y="193.3">Sheet 1</text>
<text x="223.6" y="193.3">of 5</text>
<text x="37.9" y="199.6">1</text>
<text x="110.8" y="199.6">2</text>
<text x="184" y="199.6">3</text>
<text x="257" y="199.6">4</text>
</g>
<g font-size="2.3" fill="#000080">
<text x="53" y="30.6">Interface1</text>
<text x="53" y="33.2">Interface Connector.SchDoc</text>
<text x="103.9" y="30.6">LvlShift1</text>
<text x="103.9" y="33.2">LevelShift.SchDoc</text>
<text x="154.7" y="30.6">LVDS1</text>
<text x="154.7" y="33.2">SPI_LVDS.SchDoc</text>
<text x="103.9" y="58.6">LvlShift2</text>
<text x="154.7" y="58.6">LVDS2</text>
<text x="103.9" y="61.2">LevelShift.SchDoc</text>
<text x="154.7" y="61.2">SPI_LVDS.SchDoc</text>
<text x="103.9" y="86.6">LvlShift3</text>
<text x="103.9" y="89.1">LevelShift.SchDoc</text>
<text x="154.7" y="86.6">LVDS3</text>
<text x="154.7" y="89.1">SPI_LVDS.SchDoc</text>
<text x="78.5" y="147.5">Power Supply</text>
<text x="78.5" y="150.1">Power supplies.SchDoc</text>
<text x="179.9" y="184.3">Principal.SchDoc</text>
<text x="216.5" y="185.6">Avenida Ecuador Nº 3519</text>
<text x="216.5" y="183.1">Universidad de Santiago de Chile</text>
<text x="216.5" y="188.1">Estación Central, Santiago</text>
<text x="216.5" y="190.7">Chile</text>
<text x="182.7" y="195.8">Analog_Adapter_MAX11331_6U_1v02.PrjPcb</text>
<text x="236.9" y="193">Author: Esteban Durán Madrid</text>
</g>
<g font-size="2.3" fill="#800000">
<text x="63.7" y="37">MISO1_A</text>
<text x="63.9" y="39.6">MISO1_B</text>
<text x="109" y="39.6">A2</text>
<text x="109" y="37">A1</text>
<text x="121.7" y="39.6">B2</text>
<text x="121.8" y="37">B1</text>
<text x="159.8" y="37">MISO_A</text>
<text x="159.8" y="39.6">MISO_B</text>
<text x="63.7" y="44.6">MISO1_D</text>
<text x="63.9" y="42.1">MISO1_C</text>
<text x="66.6" y="47.2">SCLK1</text>
<text x="109" y="42.1">A3</text>
<text x="109" y="44.6">A4</text>
<text x="109" y="47.2">A5</text>
<text x="121.6" y="44.6">B4</text>
<text x="121.7" y="47.2">B5</text>
<text x="121.7" y="42.1">B3</text>
<text x="159.8" y="42.1">MISO_C</text>
<text x="159.8" y="44.6">MISO_D</text>
<text x="159.8" y="47.2">SCLK</text>
<text x="66.8" y="49.7">MOSI1</text>
<text x="69.7" y="52.2">CS1</text>
<text x="109" y="49.7">A6</text>
<text x="109" y="52.2">A7</text>
<text x="121.6" y="49.7">B6</text>
<text x="121.7" y="52.2">B7</text>
<text x="159.8" y="49.7">MOSI</text>
<text x="159.8" y="52.2">CS</text>
<text x="62" y="54.8">SCLKRTN1</text>
<text x="109" y="54.8">A8</text>
<text x="121.7" y="54.8">B8</text>
<text x="159.8" y="54.8">SCLKRTN</text>
<text x="63.7" y="65">MISO2_A</text>
<text x="109" y="65">A1</text>
<text x="121.8" y="65">B1</text>
<text x="159.8" y="65">MISO_A</text>
<text x="63.9" y="70">MISO2_C</text>
<text x="63.9" y="67.5">MISO2_B</text>
<text x="109" y="67.5">A2</text>
<text x="109" y="70">A3</text>
<text x="121.7" y="67.5">B2</text>
<text x="121.7" y="70">B3</text>
<text x="159.8" y="70">MISO_C</text>
<text x="159.8" y="67.5">MISO_B</text>
<text x="63.7" y="72.6">MISO2_D</text>
<text x="66.5" y="75.1">SCLK2</text>
<text x="66.6" y="77.6">MOSI2</text>
<text x="109" y="77.6">A6</text>
<text x="109" y="72.6">A4</text>
<text x="109" y="75.1">A5</text>
<text x="121.6" y="72.6">B4</text>
<text x="121.6" y="77.6">B6</text>
<text x="121.7" y="75.1">B5</text>
<text x="159.8" y="77.6">MOSI</text>
<text x="159.8" y="72.6">MISO_D</text>
<text x="159.8" y="75.1">SCLK</text>
<text x="254.4" y="72.6">VIN</text>
<text x="61.8" y="82.8">SCLKRTN2</text>
<text x="69.5" y="80.2">CS2</text>
<text x="109" y="80.2">A7</text>
<text x="109" y="82.8">A8</text>
<text x="121.7" y="80.2">B7</text>
<text x="121.7" y="82.8">B8</text>
<text x="159.8" y="82.8">SCLKRTN</text>
<text x="159.8" y="80.2">CS</text>
<text x="63.7" y="92.9">MISO3_A</text>
<text x="63.9" y="95.4">MISO3_B</text>
<text x="109" y="95.4">A2</text>
<text x="109" y="92.9">A1</text>
<text x="121.7" y="95.4">B2</text>
<text x="121.8" y="92.9">B1</text>
<text x="159.8" y="92.9">MISO_A</text>
<text x="159.8" y="95.4">MISO_B</text>
<text x="63.7" y="100.5">MISO3_D</text>
<text x="63.9" y="98">MISO3_C</text>
<text x="109" y="98">A3</text>
<text x="109" y="100.5">A4</text>
<text x="121.6" y="100.5">B4</text>
<text x="121.7" y="98">B3</text>
<text x="159.8" y="98">MISO_C</text>
<text x="159.8" y="100.5">MISO_D</text>
<text x="66.5" y="103">SCLK3</text>
<text x="66.7" y="105.6">MOSI3</text>
<text x="109" y="105.6">A6</text>
<text x="109" y="103">A5</text>
<text x="121.6" y="105.6">B6</text>
<text x="121.7" y="103">B5</text>
<text x="159.8" y="105.6">MOSI</text>
<text x="159.8" y="103">SCLK</text>
<text x="61.9" y="110.7">SCLKRTN3</text>
<text x="69.6" y="108.1">CS3</text>
<text x="109" y="108.1">A7</text>
<text x="109" y="110.7">A8</text>
<text x="121.7" y="108.1">B7</text>
<text x="121.7" y="110.7">B8</text>
<text x="159.8" y="110.7">SCLKRTN</text>
<text x="159.8" y="108.1">CS</text>
<text x="55.3" y="118.3">PS_ANL_GPIO_01</text>
<text x="55.1" y="120.8">PS_ANL_GPIO_02</text>
<text x="57.1" y="125.9">I2C_shared_SDA</text>
<text x="65.4" y="123.4">ADCLK</text>
<text x="228.6" y="122.1">GND</text>
<text x="57.5" y="128.5">I2C_shared_SCL</text>
<text x="58.8" y="131">Collective_FLT</text>
</g>
<g font-size="1.5" fill="#000080">
<text x="234.3" y="75.6">IPL1-102-01-L-D-RA-K</text>
<text x="241.6" y="73">X3</text>
<text x="234.3" y="89.5">IPL1-102-01-L-D-RA-K</text>
<text x="241.5" y="87">X4</text>
<text x="241.5" y="101">X5</text>
<text x="234.3" y="103.5">IPL1-102-01-L-D-RA-K</text>
</g>
<g font-size="1.5">
<text x="236.8" y="81.7">2</text>
<text x="236.9" y="79.1">1</text>
<text x="241.5" y="80">1</text>
<text x="241.5" y="82.5">2</text>
<text x="245.2" y="82.5">4</text>
<text x="245.2" y="80">3</text>
<text x="249.8" y="79.1">3</text>
<text x="249.8" y="81.7">4</text>
<text x="236.8" y="95.6">2</text>
<text x="236.9" y="93.1">1</text>
<text x="241.5" y="94">1</text>
<text x="245.2" y="94">3</text>
<text x="249.8" y="93.1">3</text>
<text x="249.8" y="95.6">4</text>
<text x="241.5" y="96.5">2</text>
<text x="245.2" y="96.5">4</text>
<text x="236.9" y="107">1</text>
<text x="241.5" y="107.9">1</text>
<text x="245.2" y="107.9">3</text>
<text x="249.8" y="107">3</text>
<text x="236.8" y="109.6">2</text>
<text x="241.5" y="110.5">2</text>
<text x="245.2" y="110.5">4</text>
<text x="249.8" y="109.6">4</text>
</g>
</svg>
